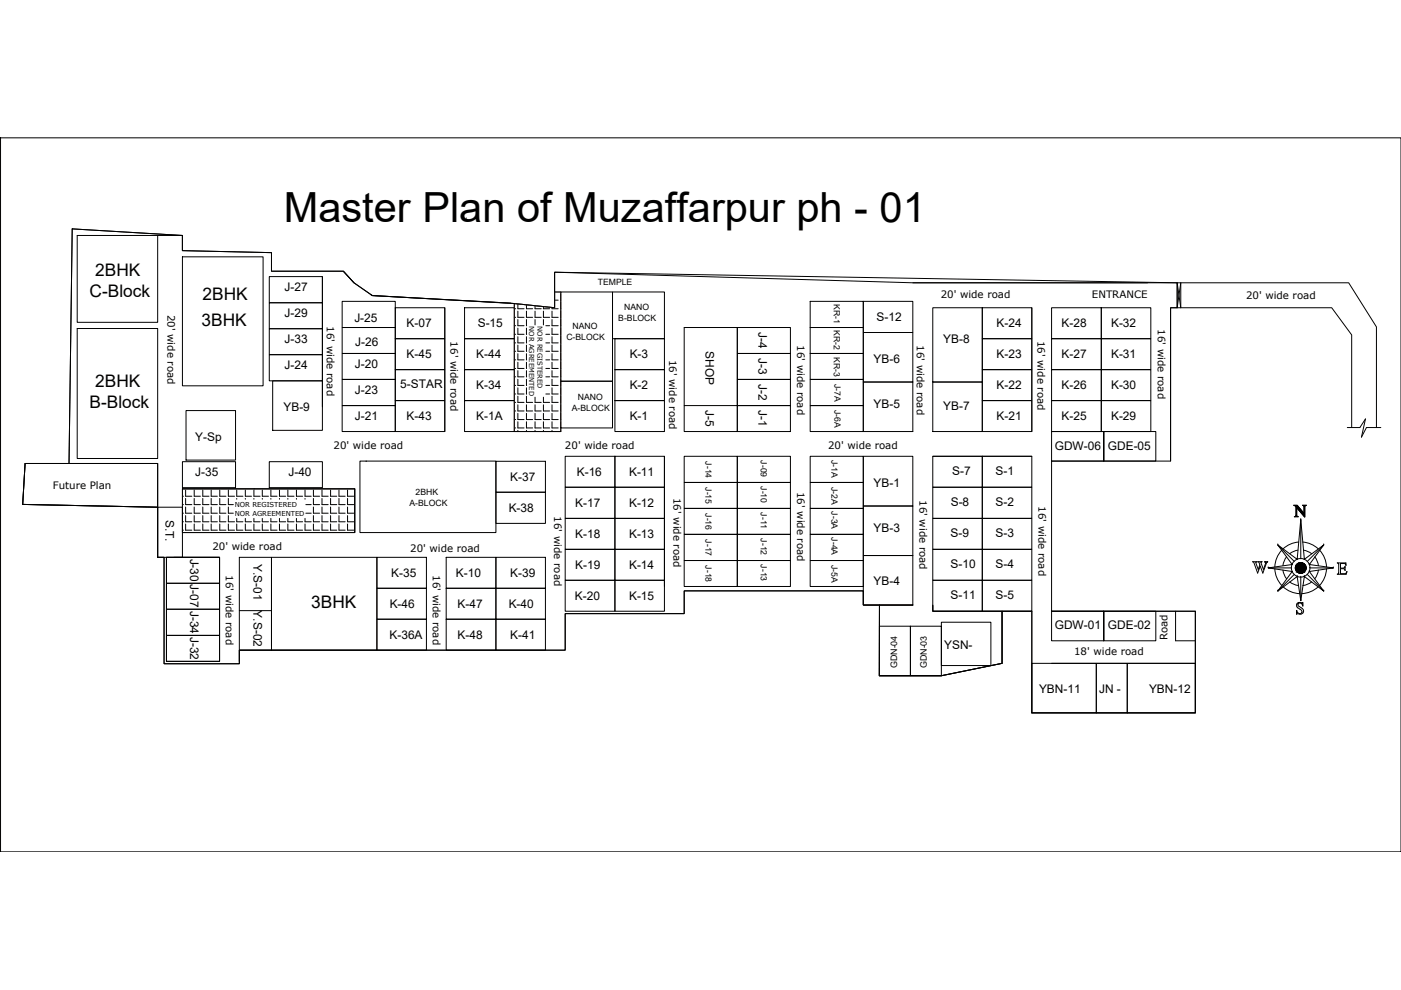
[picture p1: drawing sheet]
<svg xmlns="http://www.w3.org/2000/svg" width="297mm" height="210mm" viewBox="0 0 297 210" stroke-linecap="round" stroke-linejoin="round" font-family="sans-serif">
<!-- layer: jayanti -->
<g fill="none" stroke="#000" stroke-width=".21">
<path d="M.1 29.2h296.9v151.4h-296.9zM78.6 62.4l.3 .3M109 64.4v.8M117.6 61.9h1.3M156.3 69.4v16.6M234 91.5v6.3M285.7 90.6h2.6l1.2-1.8-.8 3.9 1-2.1h3.1M286.6 90.6v-19.6l-4.3-5.8h-34.1v32.6M291.8 90.6v-21.3l-5.9-9.3h-92.4l-75.9-2.3v7.5l-9.3-.9-29.4-1.6-3.9-2.7-2.2-2.5h-15.2v-3.9l-18.9-.5v-3.2l-23.4-1.4-.7 49.8h18.8v19.9h1.4v22.5h15.9v-2.8h69.1v-7.8h25.3v-4.8h37.9v3h10.5M38.7 103.6h36.5M270.9 115.5h.1M270.9 115.5l3.5 3.5"/>
<path d="M272.8 118.1l-.6 1-.2 .8M274 119.7h.1M275 118.6h.1M275.2 116.6l-1.1 .4-.7 .4M275.3 114.9l-1.7 .5-1.6 1M275.8 110.2l.7 8.4 4.2-3.1-3.1 4.2 5.1 .7-5.1 .8 3.1 4.1-4.2-3.1-.7 5.2-.8-5.2-4.1 3.1 3.1-4.1-5.1-.8 5.1-.7-3.1-4.2 4.1 3.1zM275.8 110.2v8.3M276.2 114.9l1.8 .5 1.5 1M276.3 116.6l1.1 .4 .7 .4M276.5 118.6h.1M277.6 119.7h.1M278.8 118.1l.5 1 .2 .8"/>
<path d="M279.8 116.7l1 1.6 .4 1.9M280.7 115.5h.1M280.7 115.5l-3.5 3.5M283.5 119.4h1.9v.5a.48 .48 0 0 0-.6-.4h-.6v1l.8-.1 .2-.3v.9l-.1-.3-.9-.1v1h.9l.5-.4-.2 .6h-1.9l.3-.2v-2zM186.5 128.3v15M212.5 129.6v11l-12.9 2.7h-13.2M218.8 129.6v21.5h34.6v-21.5h-30.4M234 129.6v6.3M249.2 129.6v6.3h4.2M268.9 120.4h4.9M270.9 125.3h.1M272 120.9l.2 .7 .6 1.1"/>
<path d="M272 124.4l1.7 1.1 1.9 .4M273.4 123.4l1.1 .6 .8 .1M274.4 121.8l-3.5 3.5M275 127.9l.3-.2h1l-.1 .8a.52 .52 0 0 0-.4-.6 .52 .52 0 0 0-.6 .4l.5 .4a.77 .77 0 0 1 .6 1.1 .77 .77 0 0 1-1.2 .3l-.2 .1v-.8a.54 .54 0 0 0 .5 .7 .54 .54 0 0 0 .6-.6l-.8-.6a.67 .67 0 0 1-.2-1zM275 122.2h.1M275.8 127.4h.1M275.8 122.4h.1M275.8 121.6h.1M275.8 122.4v5M276.5 122.2h.1M277.2 121.8l3.5 3.5M277.6 121.2h.1"/>
<path d="M277.8 120.4h4.9M278.1 123.4l-1.1 .6-.8 .1M279.5 124.4l-1.6 1.1-1.9 .4M279.5 120.9l-.2 .7-.5 1.1M280.7 125.3h.1M281.2 120.6l-.4 1.9-1 1.6M282.7 120.4h.1M283.8 121.6h.1"/>
<circle cx="275.8" cy="120.4" r="1.97"/>
<circle cx="275.8" cy="120.4" r="1.12"/>
</g>
<!-- layer: 0 -->
<g fill="none" stroke="#000" stroke-width=".21">
<path d="M16.4 49.9h17v18.4h-17zM33.4 49.9h5.3v3.2M38.7 54.5h17.1v27.3h-17.1zM57.1 58.6h11.3v5.6h-11.3zM68.4 58.6v27.6M72.8 57.5l2.2 2.5M193.5 60h49.8M249.6 60v5.2l.7-5.2v5.2zM16.4 69.7h17v27.5h-17zM57.1 64.2h11.3v5.5h-11.3zM57.1 69.7h11.3v5.5h-11.3zM57.1 75.2h11.3v5.5h-11.3z"/>
<path d="M72.5 63.9h11.3v5.5h-11.3zM72.5 69.4h11.3v5.5h-11.3zM72.5 74.9h11.3v5.5h-11.3zM78.9 62.7l29.4 1.6M83.8 78.4h10.5v6.5h-10.5zM83.8 71.8h10.5v6.6h-10.5zM83.8 65.2h10.5v6.6h-10.5zM94.3 65.2v26.3M98.5 78.4h10.5v6.5h-10.5zM98.5 71.8h10.5v6.6h-10.5zM98.5 65.2h10.5v6.6h-10.5zM109 65.5h.3"/>
<path d="M109 67.3h.3M109 69.1h.3M109 70.9h.3M109 72.7h.3M109 74.5h.3M109 76.3h.3M109 78.1h.3M109 79.9h.3M109.8 64.4v1.1h1.3M109.8 66v1.3h1.3M109.8 67.7v1.4h1.3M109.8 69.6v1.3h1.3"/>
<path d="M109.8 71.4v1.3h1.3M109.8 73.2v1.3h1.3M109.8 75v1.3h1.3M109.8 76.8v1.3h1.3M109.8 78.6v1.3h1.3M111.6 64.6v.9h1.3M111.6 66v1.3h1.3M111.6 67.7l.1 1.4M111.6 69.6l.1 1.3M111.6 71.4l.1 1.3M111.6 73.2l.1 1.3M111.6 75l.1 1.3"/>
<path d="M111.6 76.8l.1 1.3M111.6 78.6l.1 1.3M113.4 64.8v.7h1.4M113.4 66v1.3h1.4M113.4 67.7v1.2M115.2 65v.5h1.3M115.2 66v1.3h1.3M115.2 67.7v1.2M115.7 69.1h.8M115.7 70.9h.8M115.7 72.7h.8M115.7 74.5h.8"/>
<path d="M115.7 76.3h.8M115.7 78.1h.8M115.7 79.9h.8M117 65.2v.3h1.3M117 66v1.3h1.3M117 67.7v1.4h1.3M117 69.6v1.3h1.3M117 71.4v1.3h1.3M117 73.2v1.3h1.3M117 75v1.3h1.3M117 76.8v1.3h1.3M117 78.6v1.3h1.3"/>
<path d="M117.6 63.6h.7M118.9 62.3v1.3M118.9 64.1v1.4M118.9 66v1.3M118.9 67.7v1.4M118.9 69.6v1.3M118.9 71.4v1.3M118.9 73.2v1.3M118.9 75v1.3M118.9 76.8v1.3M118.9 78.6v1.3M118.9 61.9h11v18.9h-11z"/>
<path d="M129.9 61.9h11v9.9h-11zM130.4 71.8h10.5v6.6h-10.5zM130.4 78.4h10.5v6.5h-10.5zM156.3 74.9h11.3v5.5h-11.3zM156.3 69.4h11.3v5.5h-11.3zM156.3 69.4h-11.2v16.6M171.8 74.9h11.2v5.5h-11.2zM171.8 69.4h11.2v5.5h-11.2zM171.8 63.9h11.2v5.5h-11.2zM183 70.5h10.5v10.5h-10.5zM183 63.9h10.5v6.6h-10.5zM197.8 65.2h10.5v15.8h-10.5z"/>
<path d="M208.3 65.2h10.5v6.6h-10.5zM208.3 71.8h10.5v6.6h-10.5zM208.3 78.4h10.5v6.5h-10.5zM218.8 65.2v26.3M223 65.2h10.5v6.6h-10.5zM223 71.8h10.5v6.6h-10.5zM223 78.4h10.5v6.5h-10.5zM233.5 65.2h10.5v6.6h-10.5zM233.5 71.8h10.5v6.6h-10.5zM233.5 78.4h10.5v6.5h-10.5zM5.3 98.3l-.5 8.6 28.6 .6M38.7 97.9h11.2v5.5h-11.2z"/>
<path d="M39.4 87.1h10.5v10.5h-10.5zM57.1 97.9h11.3v5.5h-11.3zM57.8 80.7h10.6v10.5h-10.6zM72.5 80.4h11.3v5.6h-11.3zM72.5 86h11.3v5.5h-11.3zM76.3 97.8h28.8v15.1h-28.8zM83.8 84.9h10.5v6.6h-10.5zM98.5 84.9h10.5v6.6h-10.5zM105.1 97.8h10.5v6.6h-10.5zM109 81.7h.3M109 83.5h.3M109 85.3h.3"/>
<path d="M109 87.1h.3M109 89h.3M109 90.7h.3M109.8 80.4v1.3h1.3M109.8 82.2v1.3h1.3M109.8 84v1.3h1.3M109.8 85.8v1.3h1.3M109.8 87.6v1.4h1.3M109.8 89.4v1.3h1.3M109.8 91.2v.3M111.6 80.4l.1 1.3M111.6 82.2l.1 1.3"/>
<path d="M111.6 84v1.3h1.3M111.6 85.8v1.3h1.3M111.6 87.6v1.4h1.3M111.6 89.4v1.3h1.3M111.6 91.2v.3M113.4 84.2v1.1h1.4M113.4 85.8v1.3h1.4M113.4 87.6v1.4h1.4M113.4 89.4v1.3h1.4M113.4 91.2v.3M115.2 84.2v1.1h1.3M115.2 85.8v1.3h1.3"/>
<path d="M115.2 87.6v1.4h1.3M115.2 89.4v1.3h1.3M115.2 91.2v.3M115.7 81.7h.8M115.7 83.5h.8M117 80.4v1.3h1.3M117 82.2v1.3h1.3M117 84v1.3h1.3M117 85.8v1.3h1.3M117 87.6v1.4h1.3M117 89.4v1.3h1.3M117 91.2v.3"/>
<path d="M118.9 80.4v1.3M118.9 82.2v1.3M118.9 84v1.3M118.9 85.8v1.3M118.9 87.6v1.4M118.9 89.4v1.3M118.9 91.2v.3M118.9 80.8h11v9.9h-11zM118.9 90.7v.8h-9.9M119.8 96.7h10.6v6.6h-10.6zM130.4 84.9h10.5v6.6h-10.5zM130.4 96.7h10.5v6.6h-10.5z"/>
<path d="M140.9 96.7v27.6M145.1 86h11.2v5.5h-11.2zM145.1 96.7h11.2v5.6h-11.2zM156.3 96.7h11.3v5.6h-11.3zM156.3 86h11.3v5.5h-11.3zM156.3 80.4h11.3v5.6h-11.3zM171.8 86h11.2v5.5h-11.2zM171.8 80.4h11.2v5.6h-11.2zM171.8 96.7h11.2v5.6h-11.2zM183 81h10.5v10.5h-10.5zM183 96.7h10.5v10.6h-10.5zM197.8 81h10.5v10.5h-10.5z"/>
<path d="M197.8 96.7h10.5v6.6h-10.5zM197.8 96.7h21M208.3 84.9h10.5v6.6h-10.5zM208.3 96.7h10.5v6.6h-10.5zM223 84.9h10.5v6.6h-10.5zM223 91.5h11v6.3h-11zM233.5 84.9h10.5v6.6h-10.5zM234 91.5h11.1v6.3h-11.1zM35.3 118.2h11.3v5.5h-11.3zM35.3 118.2h11.3v22h-11.3zM36.9 118.2h9.7M38.7 103.6h36.5v9.3h-36.5z"/>
<path d="M38.7 105.2h.2M38.7 107h.2M38.7 108.8h.2M38.7 110.6h.2M38.7 112.4h.2M39.4 103.9v1.3h1.3M39.4 105.7v1.3h1.3M39.4 107.5v1.3h1.3M39.4 109.3v1.3h1.3M39.4 111.1v1.3h1.3M41.2 103.9v1.3h1.3M41.2 105.7v1.3h1.3"/>
<path d="M41.2 107.5v1.3h1.3M41.2 109.3v1.3h1.3M41.2 111.1v1.3h1.3M43 103.9v1.3h1.3M43 105.7v1.3h1.3M43 107.5v1.3h1.3M43 109.3v1.3h1.3M43 111.1v1.3h1.3M44.8 103.9v1.3h1.3M44.8 105.7v1.3h1.3M44.8 107.5v1.3h1.3M44.8 109.3v1.3h1.3"/>
<path d="M44.8 111.1v1.3h1.3M46.6 103.9v1.3h1.3M46.6 105.7v1.3h1.3M46.6 107.5v1.3h1.3M46.6 109.3v1.3h1.3M46.6 111.1v1.3h1.3M48.4 103.9v1.3h1.3M48.4 105.7v1.3h1.1M48.4 107.5v1.3h1.1M48.4 109.3v1.3h1.3M48.4 111.1v1.3h1.3M50.2 103.9v1.3h1.3"/>
<path d="M50.2 109.9v.7h1.3M50.2 111.1v1.3h1.3M50.2 105.7v.1M50.7 118.2h6.9v11.3h-6.9zM52 103.9v1.3h1.3M52 109.9v.7h1.3M52 111.1v1.3h1.3M52 105.7v.1M53.8 103.9v1.3h1.3M53.8 109.9v.7h1.3M53.8 111.1v1.3h1.3M53.8 105.7v.1"/>
<path d="M55.6 103.9v1.3h1.3M55.6 109.9v.7h1.3M55.6 111.1v1.3h1.3M55.6 105.7v.1M57.4 103.9v1.3h1.3M57.4 109.9v.7h1.3M57.4 111.1v1.3h1.3M57.4 105.7v.1M57.6 118.2h22.3v19.7h-22.3zM59.3 103.9v1.3h1.3M59.3 109.9v.7h1.3M59.3 111.1v1.3h1.3"/>
<path d="M59.3 105.7v.1M61 103.9v1.3h1.3M61 109.9v.7h1.3M61 111.1v1.3h1.3M61 105.7v.1M62.9 103.9v1.3h1.3M62.9 109.9v.7h1.3M62.9 111.1v1.3h1.3M62.9 105.7v.1M64.7 103.9v1.3h1.3M64.7 109.9v.7h1.3M64.7 111.1v1.3h1.3"/>
<path d="M64.7 105.7v.1M64.8 107h1.2M64.8 108.8h1.2M66.4 103.9v1.3h1.4M66.4 105.7v1.3h1.4M66.4 107.5v1.3h1.4M66.4 109.3v1.3h1.4M66.4 111.1v1.3h1.4M68.3 103.9v1.3h1.3M68.3 105.7v1.3h1.3M68.3 107.5v1.3h1.3M68.3 109.3v1.3h1.3"/>
<path d="M68.3 111.1v1.3h1.3M70.1 103.9v1.3h1.3M70.1 105.7v1.3h1.3M70.1 107.5v1.3h1.3M70.1 109.3v1.3h1.3M70.1 111.1v1.3h1.3M71.9 103.9v1.3h1.3M71.9 105.7v1.3h1.3M71.9 107.5v1.3h1.3M71.9 109.3v1.3h1.3M71.9 111.1v1.3h1.3M73.7 103.9v1.3h1.3"/>
<path d="M73.7 105.7v1.3h1.3M73.7 107.5v1.3h1.3M73.7 109.3v1.3h1.3M73.7 111.1v1.3h1.3M75.2 103.6v9.3M79.9 118.2h10.5v6.5h-10.5zM94.6 118.2h10.5v6.5h-10.5zM105.1 104.4h10.5v6.6h-10.5zM105.1 118.2h10.5v6.5h-10.5zM119.8 103.3h10.6v6.6h-10.6zM119.8 109.9h10.6v6.6h-10.6zM119.8 116.5h10.6v6.5h-10.6z"/>
<path d="M130.4 103.3h10.5v6.6h-10.5zM130.4 109.9h10.5v6.6h-10.5zM130.4 116.5h10.5v6.5h-10.5zM145.1 102.3h11.2v5.5h-11.2zM145.1 113.3h11.2v5.5h-11.2zM145.1 107.8h11.2v5.5h-11.2zM145.1 118.8h11.2v5.5h-11.2zM156.3 102.3h11.3v5.5h-11.3zM156.3 113.3h11.3v5.5h-11.3zM156.3 107.8h11.3v5.5h-11.3zM156.3 118.8h11.3v5.5h-11.3zM171.8 102.3h11.2v5.5h-11.2z"/>
<path d="M171.8 113.3h11.2v5.5h-11.2zM171.8 107.8h11.2v5.5h-11.2zM171.8 118.8h11.2v5.5h-11.2zM183 107.3h10.5v10.5h-10.5zM183 117.8h10.5v10.5h-10.5zM197.8 103.3h10.5v6.6h-10.5zM197.8 109.9h10.5v6.6h-10.5zM197.8 116.5h10.5v6.5h-10.5zM208.3 103.3h10.5v6.6h-10.5zM208.3 109.9h10.5v6.6h-10.5zM208.3 116.5h10.5v6.5h-10.5zM35.3 123.7h11.3v5.5h-11.3z"/>
<path d="M35.3 134.7h11.3v5.5h-11.3zM35.3 129.2h11.3v5.5h-11.3zM50.7 129.5v10.7M50.7 137.9h6.9M57.6 129.5v7.5M79.9 124.7h10.5v6.6h-10.5zM79.9 131.3h10.5v6.6h-10.5zM94.6 124.7h10.5v6.6h-10.5zM94.6 131.3h10.5v6.6h-10.5zM105.1 124.7h10.5v6.6h-10.5zM105.1 131.3h10.5v6.6h-10.5zM119.8 123h10.6v6.6h-10.6z"/>
<path d="M130.4 123h10.5v6.6h-10.5zM186.5 128.4l-.1 14.9h13.2l12.9-2.7v-11h-14.7v-1.2M186.5 132.8h6.5v10.5h-6.5zM186.5 128.3h7M193 132.8h6.6v10.5h-6.6zM197.8 123h10.5v6.6h-10.5zM197.8 128.3v1.3h21M199.6 131.9h10.5v9.2h-10.5zM208.3 123h10.5v6.6h-10.5zM223 129.6h11v6.3h-11zM234 129.6h11.1v6.3h-11.1zM218.8 140.6h13.6v10.5h-13.6z"/>
<path d="M223 140.6h30.4M232.4 140.6h6.6v10.5h-6.6zM239 140.6h14.4v10.5h-14.4z"/>
</g>
<!-- layer: jayanti -->
<path d="M109 64.4l8.6 .8v-3.3h1.3v29.6h-9.9zM38.7 103.6h36.5v9.3h-36.5z" fill="none" stroke="#de4f17" stroke-width=".21"/>
<!-- layer: A2 -->
<path d="M15.3 48.5l23.4 1.4v3.2l18.9 .5v3.9h15.2l2.2 2.5 3.9 2.7 30.1 1.7 8.6 .8v-7.5l132 2.3v5.2h-1.4v32.6h-25.2v31.8h30.4v21.5h-34.6v-21.5h-6.3v11l-12.9 2.7h-13.2l.1-15h-3.5v-3h-37.9v4.8h-25.3v7.8h-69.1v2.8h-15.9v-22.5h-1.4v-10.7l-28.6-.6 .5-8.6h9.3zM5.3 98.3h28.1v9.2l-28.6-.6zM33.4 107.5h5.3v10.7h-5.3z" fill="none" stroke="#000" stroke-width=".21"/>
<!-- layer: jayanti -->
<g fill="#000" stroke="#000" stroke-width=".21">
<path d="M275.6 119.3h.4zM275.4 121.5h.8z"/>
<path d="M275.6 119.3l.6 .1zM275.4 119.4h.8z"/>
<path d="M275.4 119.4l1 .1zM275.2 119.5l.2-.1 1 .1z"/>
<path d="M275.2 119.5l1.3 .1-.1-.1zM275 119.6l.2-.1 1.3 .1z"/>
<path d="M275 119.6l1.7 .1-.2-.1zM274.9 119.7l.1-.1 1.7 .1z"/>
<path d="M274.9 119.7l1.9 .2-.1-.2zM274.9 119.7l1.9 .2h-2z"/>
<path d="M274.8 119.9l2.1 .2-.1-.2zM274.8 119.9l2.1 .2h-2.2z"/>
<path d="M275.4 121.5l.6 .1zM275.6 121.6h.4z"/>
<path d="M275.2 121.4h1.2zM275.2 121.4l1 .1z"/>
<path d="M275 121.3l1.4 .1 .1-.1zM275 121.3l1.4 .1h-1.2z"/>
<path d="M274.9 121.1l1.6 .2 .2-.2zM274.9 121.1l1.6 .2h-1.5z"/>
<path d="M274.8 120.9l1.9 .2 .1-.2zM274.8 120.9l1.9 .2h-1.8z"/>
<path d="M274.7 120.1l2.2 .2v-.2zM274.7 120.1l2.2 .2h-2.3z"/>
<path d="M274.7 120.7l2.1 .2 .1-.2zM274.7 120.7l2.1 .2h-2z"/>
<path d="M274.6 120.3l2.3 .2v-.2zM274.6 120.3l2.3 .2h-2.3z"/>
<path d="M274.6 120.5l2.3 .2v-.2zM274.6 120.5l2.3 .2h-2.2z"/>
</g>
<text font-size="8.8" x="60.2" y="47.1">Master Plan of Muzaffarpur ph - 01</text>
<g font-size="5.7">
<text x="273.4" y="110.8">N</text>
<text x="264.6" y="122.8">W</text>
</g>
<g font-size="3.7">
<text x="20.2" y="58.4">2BHK</text>
<text x="19" y="63">C-Block</text>
<text x="43" y="63.7">2BHK</text>
<text x="42.7" y="69.2">3BHK</text>
<text x="20.2" y="82.1">2BHK</text>
<text x="19" y="86.6">B-Block</text>
<text x="66" y="129">3BHK</text>
</g>
<g font-size="2.5">
<text x="60.4" y="61.7">J-27</text>
<text x="60.4" y="67.2">J-29</text>
<text x="75.1" y="68.2">J-25</text>
<text x="86.2" y="69.3">K-07</text>
<text x="101.3" y="69.3">S-15</text>
<text x="160.8" y="70.3" transform="rotate(90 160.8 70.3)">J-4</text>
<text x="185.8" y="68">S-12</text>
<text x="211.3" y="69.4">K-24</text>
<text x="225.1" y="69.4">K-28</text>
<text x="235.6" y="69.4">K-32</text>
<text x="60.4" y="72.7">J-33</text>
<text x="75.3" y="73.3">J-26</text>
<text x="86.2" y="75.9">K-45</text>
<text x="101" y="75.9">K-44</text>
<text x="133.5" y="75.9">K-3</text>
<text x="149.5" y="74.4" transform="rotate(90 149.5 74.4)">SHOP</text>
<text x="160.8" y="75.8" transform="rotate(90 160.8 75.8)">J-3</text>
<text x="185.2" y="76.9">YB-6</text>
<text x="200" y="72.8">YB-8</text>
<text x="211.3" y="76">K-23</text>
<text x="225.1" y="76">K-27</text>
<text x="235.6" y="76">K-31</text>
<text x="60.4" y="78.3">J-24</text>
<text x="75.3" y="78">J-20</text>
<text x="75.3" y="83.6">J-23</text>
<text x="84.9" y="82.3">5-STAR</text>
<text x="101" y="82.5">K-34</text>
<text x="133.5" y="82.5">K-2</text>
<text x="160.8" y="81.4" transform="rotate(90 160.8 81.4)">J-2</text>
<text x="211.3" y="82.5">K-22</text>
<text x="225.1" y="82.5">K-26</text>
<text x="235.6" y="82.5">K-30</text>
<text x="60.1" y="87.1">YB-9</text>
<text x="75.3" y="89.1">J-21</text>
<text x="86.2" y="89">K-43</text>
<text x="101" y="89">K-1A</text>
<text x="133.5" y="89">K-1</text>
<text x="149.5" y="86.9" transform="rotate(90 149.5 86.9)">J-5</text>
<text x="160.8" y="86.9" transform="rotate(90 160.8 86.9)">J-1</text>
<text x="185.2" y="86.6">YB-5</text>
<text x="200" y="87">YB-7</text>
<text x="211.3" y="89.1">K-21</text>
<text x="225.1" y="89.1">K-25</text>
<text x="235.6" y="89.1">K-29</text>
<text x="41.4" y="93.4">Y-Sp</text>
<text x="223.6" y="95.3">GDW-06</text>
<text x="234.9" y="95.3">GDE-05</text>
<text x="41.4" y="101">J-35</text>
<text x="61.2" y="101">J-40</text>
<text x="108.2" y="102">K-37</text>
<text x="122.3" y="100.9">K-16</text>
<text x="133.4" y="100.9">K-11</text>
<text x="201.9" y="100.8">S-7</text>
<text x="211.1" y="100.8">S-1</text>
<text x="121.9" y="107.5">K-17</text>
<text x="133.4" y="107.5">K-12</text>
<text x="185.2" y="103.2">YB-1</text>
<text x="201.6" y="107.4">S-8</text>
<text x="211.1" y="107.4">S-2</text>
<text x="35.1" y="110.2" transform="rotate(90 35.1 110.2)">S.T.</text>
<text x="107.9" y="108.6">K-38</text>
<text x="185.2" y="112.9">YB-3</text>
<text x="201.5" y="113.9">S-9</text>
<text x="211.1" y="113.9">S-3</text>
<text x="40.3" y="118.4" transform="rotate(90 40.3 118.4)">J-30</text>
<text x="53.7" y="119.6" transform="rotate(90 53.7 119.6)">Y.S-01</text>
<text x="121.9" y="114.1">K-18</text>
<text x="133.4" y="114.1">K-13</text>
<text x="40.3" y="123.9" transform="rotate(90 40.3 123.9)">J-07</text>
<text x="83" y="122.3">K-35</text>
<text x="96.7" y="122.3">K-10</text>
<text x="108.2" y="122.3">K-39</text>
<text x="121.9" y="120.6">K-19</text>
<text x="133.4" y="120.6">K-14</text>
<text x="185.2" y="124">YB-4</text>
<text x="201.5" y="120.5">S-10</text>
<text x="211.1" y="120.5">S-4</text>
<text x="40.3" y="129.5" transform="rotate(90 40.3 129.5)">J-34</text>
<text x="53.7" y="129.4" transform="rotate(90 53.7 129.4)">Y.S-02</text>
<text x="82.6" y="128.9">K-46</text>
<text x="97" y="128.9">K-47</text>
<text x="107.9" y="128.9">K-40</text>
<text x="121.9" y="127.2">K-20</text>
<text x="133.4" y="127.2">K-15</text>
<text x="201.5" y="127.1">S-11</text>
<text x="211.1" y="127.1">S-5</text>
<text x="40.3" y="135" transform="rotate(90 40.3 135)">J-32</text>
<text x="82.6" y="135.4">K-36A</text>
<text x="97" y="135.4">K-48</text>
<text x="108.2" y="135.4">K-41</text>
<text x="200.2" y="137.6">YSN-</text>
<text x="223.6" y="133.4">GDW-01</text>
<text x="234.9" y="133.4">GDE-02</text>
<text x="220.3" y="147">YBN-11</text>
<text x="233" y="147">JN -</text>
<text x="243.6" y="147">YBN-12</text>
</g>
<g font-size="2.2">
<text x="199.5" y="63.1">20' wide road</text>
<text x="231.5" y="63.1">ENTRANCE</text>
<text x="264.2" y="63.3">20' wide road</text>
<text x="35.5" y="66.7" transform="rotate(90 35.5 66.7)">20' wide road</text>
<text x="69.3" y="69.2" transform="rotate(90 69.3 69.2)">16' wide road</text>
<text x="245.5" y="69.8" transform="rotate(90 245.5 69.8)">16' wide road</text>
<text x="95.5" y="72.4" transform="rotate(90 95.5 72.4)">16' wide road</text>
<text x="141.9" y="76.3" transform="rotate(90 141.9 76.3)">16' wide road</text>
<text x="169" y="73.2" transform="rotate(90 169 73.2)">16' wide road</text>
<text x="194.4" y="73.2" transform="rotate(90 194.4 73.2)">16' wide road</text>
<text x="219.9" y="72.2" transform="rotate(90 219.9 72.2)">16' wide road</text>
<text x="70.7" y="95.3">20' wide road</text>
<text x="119.8" y="95.3">20' wide road</text>
<text x="175.6" y="95.3">20' wide road</text>
<text x="11.2" y="103.8">Future Plan</text>
<text x="142.8" y="105.6" transform="rotate(90 142.8 105.6)">16' wide road</text>
<text x="169" y="104.3" transform="rotate(90 169 104.3)">16' wide road</text>
<text x="194.9" y="106" transform="rotate(90 194.9 106)">16' wide road</text>
<text x="220.2" y="107.3" transform="rotate(90 220.2 107.3)">16' wide road</text>
<text x="117.5" y="109.5" transform="rotate(90 117.5 109.5)">16' wide road</text>
<text x="45" y="116.6">20' wide road</text>
<text x="87" y="117">20' wide road</text>
<text x="47.9" y="122" transform="rotate(90 47.9 122)">16' wide road</text>
<text x="91.8" y="122" transform="rotate(90 91.8 122)">16' wide road</text>
<text x="247.5" y="135.7" transform="rotate(-90 247.5 135.7)">Road</text>
<text x="227.7" y="138.8">18' wide road</text>
</g>
<g font-size="1.9">
<text x="190.2" y="141.7" transform="rotate(-90 190.2 141.7)">GDN-04</text>
<text x="196.5" y="141.7" transform="rotate(-90 196.5 141.7)">GDN-03</text>
</g>
<g font-size="1.8">
<text x="126.7" y="60.5">TEMPLE</text>
<text x="132.4" y="65.6">NANO</text>
<text x="176.8" y="64.4" transform="rotate(90 176.8 64.4)">KR-1</text>
<text x="121.4" y="69.8">NANO</text>
<text x="131.1" y="68">B-BLOCK</text>
<text x="176.8" y="69.9" transform="rotate(90 176.8 69.9)">KR-2</text>
<text x="120.1" y="72.1">C-BLOCK</text>
<text x="176.8" y="75.7" transform="rotate(90 176.8 75.7)">KR-3</text>
<text x="176.9" y="81.3" transform="rotate(90 176.9 81.3)">J-7A</text>
<text x="121.2" y="87.2">A-BLOCK</text>
<text x="122.5" y="84.9">NANO</text>
<text x="176.9" y="86.9" transform="rotate(90 176.9 86.9)">J-6A</text>
<text x="149.5" y="97.8" transform="rotate(90 149.5 97.8)">J-14</text>
<text x="161.3" y="97.6" transform="rotate(90 161.3 97.6)">J-09</text>
<text x="176.3" y="97.5" transform="rotate(90 176.3 97.5)">J-1A</text>
<text x="86.8" y="107.4">A-BLOCK</text>
<text x="88.1" y="105">2BHK</text>
<text x="149.5" y="103.3" transform="rotate(90 149.5 103.3)">J-15</text>
<text x="161.3" y="103.1" transform="rotate(90 161.3 103.1)">J-10</text>
<text x="176.3" y="103.2" transform="rotate(90 176.3 103.2)">J-2A</text>
<text x="149.5" y="108.8" transform="rotate(90 149.5 108.8)">J-16</text>
<text x="161.3" y="108.6" transform="rotate(90 161.3 108.6)">J-11</text>
<text x="176.3" y="108.4" transform="rotate(90 176.3 108.4)">J-3A</text>
<text x="176.3" y="113.9" transform="rotate(90 176.3 113.9)">J-4A</text>
<text x="149.5" y="114.4" transform="rotate(90 149.5 114.4)">J-17</text>
<text x="149.5" y="119.9" transform="rotate(90 149.5 119.9)">J-18</text>
<text x="161.3" y="114.1" transform="rotate(90 161.3 114.1)">J-12</text>
<text x="161.3" y="119.6" transform="rotate(90 161.3 119.6)">J-13</text>
<text x="176.3" y="119.8" transform="rotate(90 176.3 119.8)">J-5A</text>
</g>
<g font-size="1.4">
<text x="112.2" y="69.1" transform="rotate(90 112.2 69.1)">NOR AGREEMENTED</text>
<text x="114" y="69.1" transform="rotate(90 114 69.1)">NOR REGISTERED</text>
<text x="49.8" y="107.5">NOR REGISTERED</text>
<text x="49.8" y="109.3">NOR AGREEMENTED</text>
</g>
</svg>
